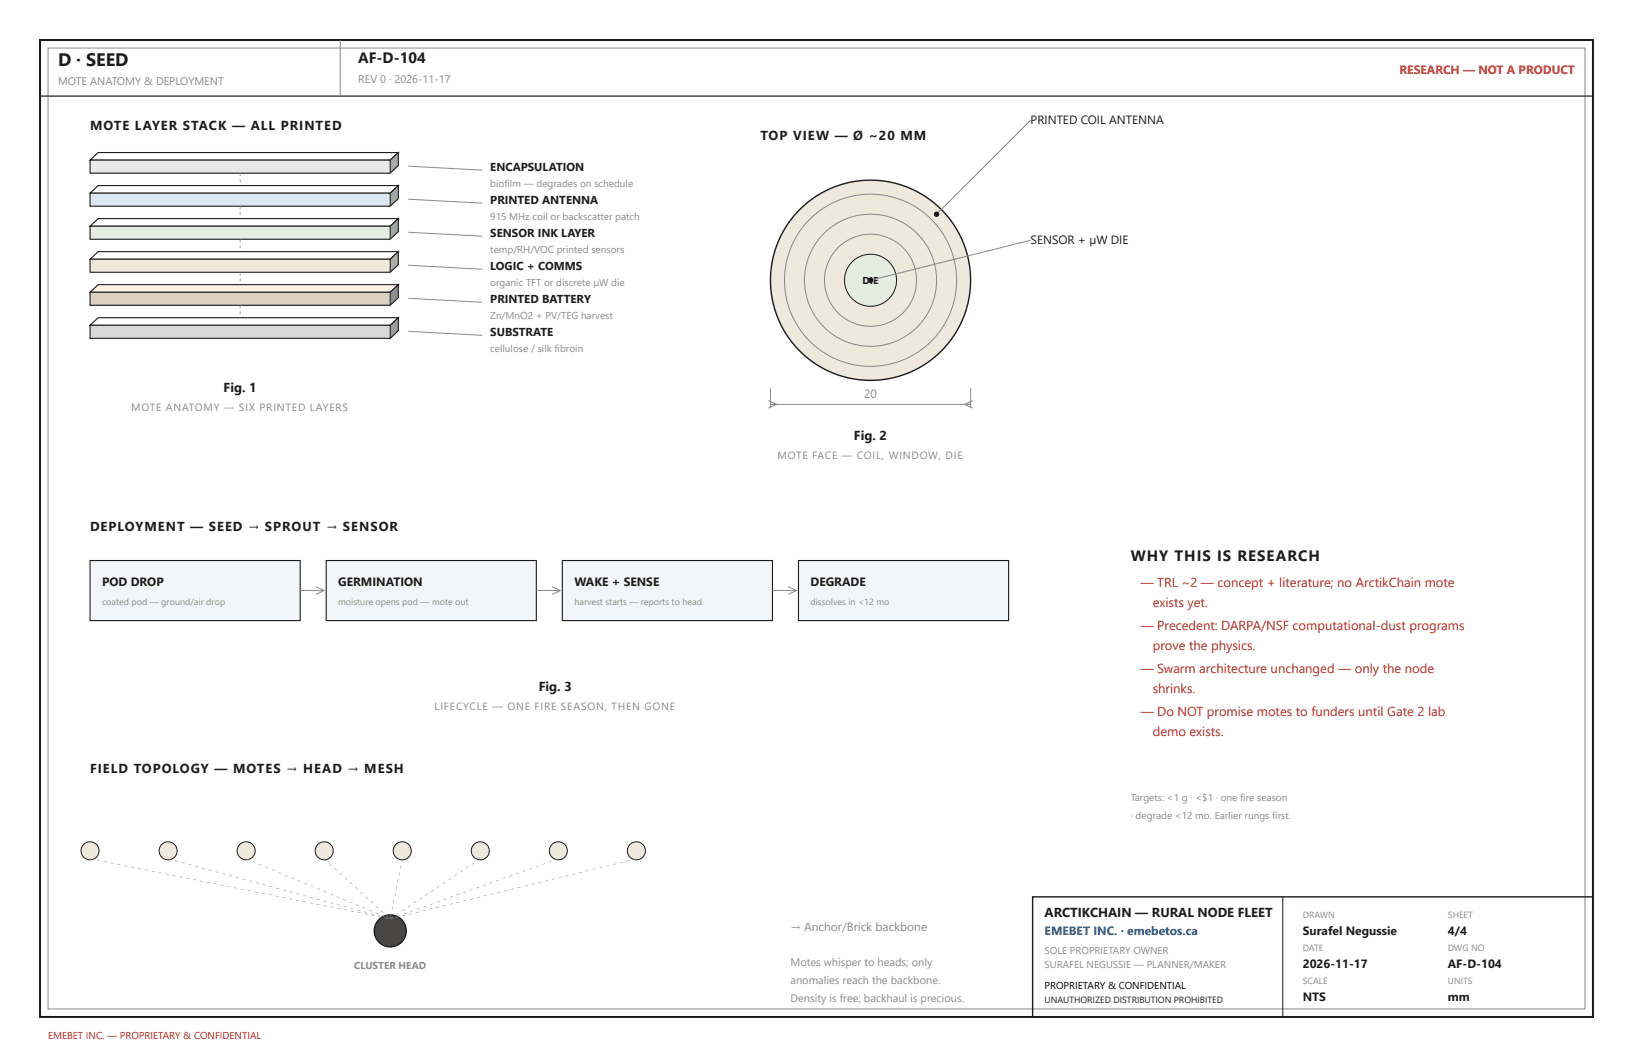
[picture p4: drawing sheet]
<svg xmlns="http://www.w3.org/2000/svg" width="432mm" height="279mm" viewBox="0 0 432 279" stroke-linecap="round" stroke-linejoin="round" font-family="sans-serif">
<path d="M10.6 10.6h410.6v258.2h-410.6z" fill="none" stroke="#1c1c1c" stroke-width=".53"/>
<path d="M12.7 12.7h406.4v254h-406.4zM90 10.6v14.8" fill="none" stroke="#8a8a8a" stroke-width=".26"/>
<path d="M10.6 10.6h410.6v14.8h-410.6z" fill="none" stroke="#1c1c1c" stroke-width=".32"/>
<path d="M23.8 42.3l2.2-2h79.3l-2.1 2z" fill="#fff"/>
<path d="M23.8 42.3l2.2-2h79.3l-2.1 2z" fill="none" stroke="#1c1c1c" stroke-width=".29"/>
<path d="M103.2 42.3l2.1-2v3.5l-2.1 2z" fill="#a7a7a7"/>
<path d="M103.2 42.3l2.1-2v3.5l-2.1 2z" fill="none" stroke="#1c1c1c" stroke-width=".29"/>
<path d="M23.8 42.3h79.4v3.5h-79.4z" fill="#e9e9e9"/>
<path d="M23.8 42.3h79.4v3.5h-79.4z" fill="none" stroke="#1c1c1c" stroke-width=".29"/>
<path d="M107.9 43.9l19.6 1.1" fill="none" stroke="#8a8a8a" stroke-width=".26"/>
<path d="M63.4 45.8h.2v.8h-.2zM63.4 47.4h.2v.8h-.2zM63.4 48.9h.2v.8h-.2zM63.4 50.5h.2v.6h-.2z" fill="#8a8a8a"/>
<path d="M23.8 51.1l2.2-2h79.3l-2.1 2z" fill="#fff"/>
<path d="M23.8 51.1l2.2-2h79.3l-2.1 2z" fill="none" stroke="#1c1c1c" stroke-width=".29"/>
<path d="M103.2 51.1l2.1-2v3.4l-2.1 2z" fill="#9da6af"/>
<path d="M103.2 51.1l2.1-2v3.4l-2.1 2z" fill="none" stroke="#1c1c1c" stroke-width=".29"/>
<path d="M23.8 51.1h79.4v3.4h-79.4z" fill="#dbe7f4"/>
<path d="M23.8 51.1h79.4v3.4h-79.4z" fill="none" stroke="#1c1c1c" stroke-width=".29"/>
<path d="M107.9 52.7l19.6 1" fill="none" stroke="#8a8a8a" stroke-width=".26"/>
<path d="M63.4 54.5h.2v.8h-.2zM63.4 56.1h.2v.8h-.2zM63.4 57.7h.2v.8h-.2zM63.4 59.3h.2v.5h-.2z" fill="#8a8a8a"/>
<path d="M23.8 59.8l2.2-2h79.3l-2.1 2z" fill="#fff"/>
<path d="M23.8 59.8l2.2-2h79.3l-2.1 2z" fill="none" stroke="#1c1c1c" stroke-width=".29"/>
<path d="M103.2 59.8l2.1-2v3.4l-2.1 2z" fill="#a4aaa1"/>
<path d="M103.2 59.8l2.1-2v3.4l-2.1 2z" fill="none" stroke="#1c1c1c" stroke-width=".29"/>
<path d="M23.8 59.8h79.4v3.4h-79.4z" fill="#e4ede0"/>
<path d="M23.8 59.8h79.4v3.4h-79.4z" fill="none" stroke="#1c1c1c" stroke-width=".29"/>
<path d="M107.9 61.4l19.6 1" fill="none" stroke="#8a8a8a" stroke-width=".26"/>
<path d="M63.4 63.2h.2v.8h-.2zM63.4 64.8h.2v.8h-.2zM63.4 66.4h.2v.8h-.2zM63.4 68h.2v.5h-.2z" fill="#8a8a8a"/>
<path d="M23.8 68.5l2.2-2h79.3l-2.1 2z" fill="#fffffe"/>
<path d="M23.8 68.5l2.2-2h79.3l-2.1 2z" fill="none" stroke="#1c1c1c" stroke-width=".29"/>
<path d="M103.2 68.5l2.1-2v3.5l-2.1 2z" fill="#aca79b"/>
<path d="M103.2 68.5l2.1-2v3.5l-2.1 2z" fill="none" stroke="#1c1c1c" stroke-width=".29"/>
<path d="M23.8 68.5h79.4v3.5h-79.4z" fill="#f0e8d8"/>
<path d="M23.8 68.5h79.4v3.5h-79.4z" fill="none" stroke="#1c1c1c" stroke-width=".29"/>
<path d="M107.9 70.1l19.6 1.1" fill="none" stroke="#8a8a8a" stroke-width=".26"/>
<path d="M63.4 72h.2v.8h-.2zM63.4 73.6h.2v.7h-.2zM63.4 75.1h.2v.8h-.2zM63.4 76.7h.2v.6h-.2z" fill="#8a8a8a"/>
<path d="M23.8 77.3l2.2-2.1h79.3l-2.1 2.1z" fill="#fff5e2"/>
<path d="M23.8 77.3l2.2-2.1h79.3l-2.1 2.1z" fill="none" stroke="#1c1c1c" stroke-width=".29"/>
<path d="M103.2 77.3l2.1-2.1v3.5l-2.1 2z" fill="#9e958a"/>
<path d="M103.2 77.3l2.1-2.1v3.5l-2.1 2z" fill="none" stroke="#1c1c1c" stroke-width=".29"/>
<path d="M23.8 77.3h79.4v3.4h-79.4z" fill="#dcd0c0"/>
<path d="M23.8 77.3h79.4v3.4h-79.4z" fill="none" stroke="#1c1c1c" stroke-width=".29"/>
<path d="M107.9 78.8l19.6 1.1" fill="none" stroke="#8a8a8a" stroke-width=".26"/>
<path d="M63.4 80.7h.2v.8h-.2zM63.4 82.3h.2v.8h-.2zM63.4 83.9h.2v.8h-.2zM63.4 85.5h.2v.5h-.2z" fill="#8a8a8a"/>
<path d="M23.8 86l2.2-2h79.3l-2.1 2z" fill="#fefefe"/>
<path d="M23.8 86l2.2-2h79.3l-2.1 2z" fill="none" stroke="#1c1c1c" stroke-width=".29"/>
<path d="M103.2 86l2.1-2v3.4l-2.1 2z" fill="#9b9b9b"/>
<path d="M103.2 86l2.1-2v3.4l-2.1 2z" fill="none" stroke="#1c1c1c" stroke-width=".29"/>
<path d="M23.8 86h79.4v3.4h-79.4z" fill="#d8d8d8"/>
<path d="M23.8 86h79.4v3.4h-79.4z" fill="none" stroke="#1c1c1c" stroke-width=".29"/>
<path d="M107.9 87.6l19.6 1" fill="none" stroke="#8a8a8a" stroke-width=".26"/>
<circle cx="230.2" cy="74.1" r="26.5" fill="#efe9dd"/>
<circle cx="230.2" cy="74.1" r="26.5" fill="none" stroke="#1c1c1c" stroke-width=".37"/>
<g fill="none" stroke="#8a8a8a" stroke-width=".26">
<circle cx="230.2" cy="74.1" r="12.2"/>
<circle cx="230.2" cy="74.1" r="17.5"/>
<circle cx="230.2" cy="74.1" r="22.8"/>
</g>
<circle cx="230.2" cy="74.1" r="6.9" fill="#e4ede0"/>
<circle cx="230.2" cy="74.1" r="6.9" fill="none" stroke="#1c1c1c" stroke-width=".26"/>
<path d="M272.5 31.7l-24.9 24.9" fill="none" stroke="#8a8a8a" stroke-width=".26"/>
<circle cx="247.6" cy="56.6" r=".58" fill="#1c1c1c"/>
<circle cx="247.6" cy="56.6" r=".58" fill="none" stroke="#1c1c1c" stroke-width=".26"/>
<path d="M272.5 63.5l-42.3 10.6" fill="none" stroke="#8a8a8a" stroke-width=".26"/>
<circle cx="230.2" cy="74.1" r=".58" fill="#1c1c1c"/>
<circle cx="230.2" cy="74.1" r=".58" fill="none" stroke="#1c1c1c" stroke-width=".26"/>
<path d="M203.2 105.9l2.1 1-2.1 1M203.7 102.7v5M203.7 106.9h52.9M256.6 102.7v5M257.2 105.9l-2.1 1 2.1 1" fill="none" stroke="#8a8a8a" stroke-width=".26"/>
<path d="M23.8 148.2h55.6v15.8h-55.6z" fill="#f2f5f9"/>
<path d="M23.8 148.2h55.6v15.8h-55.6z" fill="none" stroke="#1c1c1c" stroke-width=".29"/>
<path d="M79.4 156.1h6.3M83.6 155.1l2.1 1M85.7 156.1l-2.1 1" fill="none" stroke="#8a8a8a" stroke-width=".26"/>
<path d="M86.3 148.2h55.5v15.8h-55.5z" fill="#f2f5f9"/>
<path d="M86.3 148.2h55.5v15.8h-55.5z" fill="none" stroke="#1c1c1c" stroke-width=".29"/>
<path d="M141.8 156.1h6.4M146 155.1l2.2 1M148.2 156.1l-2.2 1" fill="none" stroke="#8a8a8a" stroke-width=".26"/>
<path d="M148.7 148.2h55.6v15.8h-55.6z" fill="#f2f5f9"/>
<path d="M148.7 148.2h55.6v15.8h-55.6z" fill="none" stroke="#1c1c1c" stroke-width=".29"/>
<path d="M204.3 156.1h6.3M208.5 155.1l2.1 1M210.6 156.1l-2.1 1" fill="none" stroke="#8a8a8a" stroke-width=".26"/>
<path d="M211.1 148.2h55.6v15.8h-55.6z" fill="#f2f5f9"/>
<path d="M211.1 148.2h55.6v15.8h-55.6z" fill="none" stroke="#1c1c1c" stroke-width=".29"/>
<circle cx="23.8" cy="224.9" r="2.38" fill="#efe9dd"/>
<circle cx="23.8" cy="224.9" r="2.38" fill="none" stroke="#1c1c1c" stroke-width=".26"/>
<circle cx="44.4" cy="224.9" r="2.38" fill="#efe9dd"/>
<circle cx="44.4" cy="224.9" r="2.38" fill="none" stroke="#1c1c1c" stroke-width=".26"/>
<circle cx="65.1" cy="224.9" r="2.38" fill="#efe9dd"/>
<circle cx="65.1" cy="224.9" r="2.38" fill="none" stroke="#1c1c1c" stroke-width=".26"/>
<circle cx="85.7" cy="224.9" r="2.38" fill="#efe9dd"/>
<circle cx="85.7" cy="224.9" r="2.38" fill="none" stroke="#1c1c1c" stroke-width=".26"/>
<circle cx="106.4" cy="224.9" r="2.38" fill="#efe9dd"/>
<circle cx="106.4" cy="224.9" r="2.38" fill="none" stroke="#1c1c1c" stroke-width=".26"/>
<circle cx="127" cy="224.9" r="2.38" fill="#efe9dd"/>
<circle cx="127" cy="224.9" r="2.38" fill="none" stroke="#1c1c1c" stroke-width=".26"/>
<circle cx="147.6" cy="224.9" r="2.38" fill="#efe9dd"/>
<circle cx="147.6" cy="224.9" r="2.38" fill="none" stroke="#1c1c1c" stroke-width=".26"/>
<circle cx="168.3" cy="224.9" r="2.38" fill="#efe9dd"/>
<circle cx="168.3" cy="224.9" r="2.38" fill="none" stroke="#1c1c1c" stroke-width=".26"/>
<circle cx="103.2" cy="246.1" r="4.2" fill="#3d4a42"/>
<circle cx="103.2" cy="246.1" r="4.2" fill="none" stroke="#1c1c1c" stroke-width=".34"/>
<g fill="#8a8a8a">
<path d="M23.8 226.9l.8 .3zM25.6 227.3l.8 .3zM27.5 227.7l.7 .3zM29.3 228l.7 .3zM31.1 228.4l.7 .3zM32.9 228.8l.8 .2zM34.7 229.1l.8 .3zM36.5 229.5l.8 .3zM38.4 229.9l.7 .2zM40.2 230.2l.7 .3zM42 230.6l.7 .3zM43.8 230.9l.8 .3zM45.6 231.3l.8 .3zM47.4 231.7l.8 .3zM49.3 232l.7 .3zM51.1 232.4l.7 .3zM52.9 232.8l.7 .2zM54.7 233.1l.8 .3zM56.5 233.5l.8 .3zM58.3 233.8l.8 .3zM60.1 234.2l.8 .3zM62 234.6l.7 .3zM63.8 234.9l.7 .3zM65.6 235.3l.7 .3zM67.4 235.7l.8 .3zM69.2 236l.8 .3zM71 236.4l.8 .3zM72.9 236.8l.7 .2zM74.7 237.1l.7 .3zM76.5 237.5l.7 .3zM78.3 237.8l.8 .3zM80.1 238.2l.8 .3zM81.9 238.6l.8 .3zM83.8 238.9l.7 .3zM85.6 239.3l.7 .3zM87.4 239.7l.7 .2zM89.2 240l.8 .3zM91 240.4l.8 .3zM92.8 240.8l.8 .2zM94.7 241.1l.7 .3zM96.5 241.5l.7 .3zM98.3 241.8l.7 .3zM100.1 242.2l.8 .3zM101.9 242.6l.8 .3z"/>
<path d="M44.5 226.9l.7 .4zM46.3 227.4l.7 .4zM48 227.9l.8 .3zM49.8 228.4l.8 .3zM51.6 228.9l.8 .3zM53.4 229.4l.7 .3zM55.2 229.8l.7 .4zM57 230.3l.7 .4zM58.8 230.8l.7 .3zM60.6 231.3l.7 .3zM62.3 231.8l.8 .3zM64.1 232.3l.8 .3zM65.9 232.7l.8 .4zM67.7 233.2l.7 .4zM69.5 233.7l.7 .3zM71.3 234.2l.7 .3zM73.1 234.7l.7 .3zM74.9 235.2l.7 .3zM76.7 235.6l.7 .4zM78.4 236.1l.8 .4zM80.2 236.6l.8 .3zM82 237.1l.7 .3zM83.8 237.6l.7 .3zM85.6 238.1l.7 .3zM87.4 238.5l.7 .4zM89.2 239l.7 .4zM91 239.5l.7 .3zM92.7 240l.8 .3zM94.5 240.5l.8 .3zM96.3 241l.7 .3zM98.1 241.4l.7 .4zM99.9 241.9l.7 .4zM101.7 242.4l.7 .3z"/>
<path d="M65.1 227l.7 .4zM66.8 227.7l.7 .4zM68.5 228.4l.7 .4zM70.2 229.1l.7 .4zM72 229.8l.6 .4zM73.7 230.5l.6 .4zM75.4 231.2l.7 .5zM77.1 231.9l.7 .5zM78.8 232.7l.7 .4zM80.5 233.4l.7 .4zM82.2 234.1l.7 .4zM83.9 234.8l.7 .4zM85.6 235.5l.7 .4zM87.3 236.2l.7 .4zM89 236.9l.7 .5zM90.8 237.6l.6 .5zM92.5 238.3l.6 .5zM94.2 239.1l.7 .4zM95.9 239.8l.7 .4zM97.6 240.5l.7 .4zM99.3 241.2l.7 .4zM101 241.9l.7 .4zM102.7 242.6l.5 .3z"/>
<path d="M85.8 227l.5 .6zM87.1 228.2l.5 .6zM88.5 229.5l.5 .6zM89.9 230.7l.5 .6zM91.3 231.9l.4 .7zM92.6 233.2l.5 .6zM94 234.4l.5 .7zM95.4 235.7l.5 .6zM96.7 236.9l.5 .7zM98.1 238.2l.5 .6zM99.5 239.4l.5 .7zM100.8 240.7l.5 .6zM102.2 241.9l.5 .6z"/>
<path d="M106.3 227v.8zM105.9 228.8v.8zM105.6 230.6l-.1 .8zM105.2 232.4v.9zM104.8 234.3v.8zM104.5 236.1v.8zM104.1 237.9v.8zM103.8 239.7l-.1 .8zM103.4 241.5v.8z"/>
<path d="M126.3 227.4l.7-.3zM124.8 228.4l.7-.3zM123.2 229.5l.8-.4zM121.7 230.5l.7-.4zM120.1 231.5l.8-.3zM118.6 232.5l.7-.3zM117.1 233.6l.7-.4zM115.5 234.6l.7-.3zM114 235.6l.7-.3zM112.4 236.6l.8-.3zM110.9 237.7l.7-.4zM109.4 238.7l.7-.3zM107.8 239.7l.7-.3zM106.3 240.8l.7-.4zM104.7 241.8l.8-.3zM103.2 242.8l.7-.3z"/>
<path d="M146.9 227.2l.8-.1zM145.1 227.8l.8-.1zM143.4 228.5l.8-.2zM141.6 229.1l.8-.2zM139.9 229.7l.8-.1zM138.1 230.3l.8-.1zM136.4 231l.8-.2zM134.7 231.6l.8-.2zM132.9 232.2l.8-.1zM131.2 232.8l.8-.1zM129.4 233.4l.8-.1zM127.7 234.1l.8-.2zM125.9 234.7l.8-.2zM124.2 235.3l.8-.1zM122.4 235.9l.8-.1zM120.7 236.6l.8-.2zM119 237.2l.8-.2zM117.2 237.8l.8-.1zM115.5 238.4l.8-.1zM113.7 239.1l.8-.2zM112 239.7l.8-.2zM110.2 240.3l.8-.1zM108.5 240.9l.8-.1zM106.8 241.5l.7-.1zM105 242.2l.8-.2zM103.3 242.8l.8-.2z"/>
<path d="M167.5 227.1h.8zM165.7 227.6l.8-.1zM163.9 228h.8zM162.1 228.5l.8-.1zM160.3 228.9l.8-.1zM158.5 229.3h.8zM156.7 229.8l.8-.1zM154.9 230.2l.8-.1zM153.1 230.6h.8zM151.3 231.1l.8-.1zM149.5 231.5h.8zM147.7 232l.8-.1zM145.9 232.4l.8-.1zM144.1 232.8h.8zM142.3 233.3l.8-.1zM140.5 233.7h.8zM138.7 234.2l.8-.1zM136.9 234.6l.8-.1zM135.1 235h.8zM133.3 235.5l.8-.1zM131.5 235.9h.8zM129.7 236.4l.8-.1zM127.9 236.8l.8-.1zM126.1 237.2h.8zM124.3 237.7l.8-.1zM122.5 238.1l.8-.1zM120.7 238.5h.8zM118.9 239l.8-.1zM117.1 239.4h.8zM115.3 239.9l.8-.1zM113.5 240.3l.8-.1zM111.7 240.7h.8zM109.9 241.2l.8-.1zM108.1 241.6h.8zM106.3 242.1l.8-.1zM104.5 242.5l.8-.1zM103.2 242.8l.3 .1z"/>
</g>
<path d="M273 237.1h148.2v31.7h-148.2z" fill="none" stroke="#1c1c1c" stroke-width=".37"/>
<path d="M339.2 237.1v31.7" fill="none" stroke="#1c1c1c" stroke-width=".26"/>
<text font-size="4.8" fill="#1c1c1c" x="15.3" y="17.5">D · SEED</text>
<g font-size="4" fill="#1c1c1c">
<text x="94.7" y="16.7">AF-D-104</text>
<text x="299" y="148.2">WHY THIS IS RESEARCH</text>
</g>
<g font-size="3.4" fill="#1c1c1c">
<text x="23.8" y="34.4">MOTE LAYER STACK — ALL PRINTED</text>
<text x="201.1" y="37">TOP VIEW — Ø ~20 MM</text>
<text x="59.1" y="103.7">Fig. 1</text>
<text x="225.8" y="116.4">Fig. 2</text>
<text x="23.8" y="140.2">DEPLOYMENT — SEED → SPROUT → SENSOR</text>
<text x="142.5" y="182.6">Fig. 3</text>
<text x="23.8" y="204.3">FIELD TOPOLOGY — MOTES → HEAD → MESH</text>
<text x="276.2" y="242.4">ARCTIKCHAIN — RURAL NODE FLEET</text>
</g>
<g font-size="3.4" fill="#b3261e">
<text x="301.6" y="155">— TRL ~2 — concept + literature; no ArctikChain mote</text>
<text x="304.8" y="160.3">exists yet.</text>
<text x="301.6" y="166.4">— Precedent: DARPA/NSF computational-dust programs</text>
<text x="304.8" y="171.7">prove the physics.</text>
<text x="301.6" y="177.8">— Swarm architecture unchanged — only the node</text>
<text x="304.8" y="183.1">shrinks.</text>
<text x="301.6" y="189.2">— Do NOT promise motes to funders until Gate 2 lab</text>
<text x="304.8" y="194.5">demo exists.</text>
</g>
<text font-size="3.2" fill="#b3261e" x="370" y="19.6">RESEARCH — NOT A PRODUCT</text>
<g font-size="3.2" fill="#1c1c1c">
<text x="272.5" y="32.8">PRINTED COIL ANTENNA</text>
<text x="272.5" y="64.6">SENSOR + µW DIE</text>
<text x="27" y="154.8">POD DROP</text>
<text x="89.4" y="154.8">GERMINATION</text>
<text x="151.9" y="154.8">WAKE + SENSE</text>
<text x="214.3" y="154.8">DEGRADE</text>
<text x="344.5" y="247.1">Surafel Negussie</text>
<text x="382.9" y="247.1">4/4</text>
<text x="344.5" y="255.9">2026-11-17</text>
<text x="382.9" y="255.9">AF-D-104</text>
<text x="344.5" y="264.6">NTS</text>
<text x="382.9" y="264.6">mm</text>
</g>
<g font-size="3.2" fill="#8a8a8a">
<text x="228.5" y="105.3">20</text>
<text x="209" y="246.1">→ Anchor/Brick backbone</text>
</g>
<text font-size="3.2" fill="#1a4f8a" x="276.2" y="247.1">EMEBET INC. · emebetos.ca</text>
<g font-size="3" fill="#1c1c1c">
<text x="129.6" y="45.2">ENCAPSULATION</text>
<text x="129.6" y="54">PRINTED ANTENNA</text>
<text x="129.6" y="62.7">SENSOR INK LAYER</text>
<text x="129.6" y="71.4">LOGIC + COMMS</text>
<text x="129.6" y="80.2">PRINTED BATTERY</text>
<text x="129.6" y="88.9">SUBSTRATE</text>
</g>
<g font-size="2.9" fill="#8a8a8a">
<text x="15.3" y="22.5">MOTE ANATOMY &amp; DEPLOYMENT</text>
<text x="94.7" y="22">REV 0 · 2026-11-17</text>
<text x="209" y="255.3">Motes whisper to heads; only</text>
<text x="209" y="260.1">anomalies reach the backbone.</text>
<text x="209" y="264.8">Density is free; backhaul is precious.</text>
</g>
<g font-size="2.8" fill="#8a8a8a">
<text x="34.7" y="108.7">MOTE ANATOMY — SIX PRINTED LAYERS</text>
<text x="205.6" y="121.4">MOTE FACE — COIL, WINDOW, DIE</text>
<text x="114.9" y="187.6">LIFECYCLE — ONE FIRE SEASON, THEN GONE</text>
</g>
<g font-size="2.6" fill="#8a8a8a">
<text x="129.6" y="49.5">biofilm — degrades on schedule</text>
<text x="129.6" y="58.2">915 MHz coil or backscatter patch</text>
<text x="129.6" y="66.9">temp/RH/VOC printed sensors</text>
<text x="129.6" y="75.7">organic TFT or discrete µW die</text>
<text x="129.6" y="84.4">Zn/MnO2 + PV/TEG harvest</text>
<text x="129.6" y="93.1">cellulose / silk fibroin</text>
<text x="299" y="211.7">Targets: &lt;1 g · &lt;$1 · one fire season</text>
<text x="299" y="216.4">· degrade &lt;12 mo. Earlier rungs first.</text>
<text x="93.7" y="256.1">CLUSTER HEAD</text>
<text x="276.2" y="252.1">SOLE PROPRIETARY OWNER</text>
<text x="276.2" y="255.9">SURAFEL NEGUSSIE — PLANNER/MAKER</text>
</g>
<text font-size="2.6" fill="#1c1c1c" x="228.1" y="75.1">DIE</text>
<text font-size="2.6" x="276.2" y="261.4">PROPRIETARY &amp; CONFIDENTIAL</text>
<text font-size="2.6" fill="#b3261e" x="12.7" y="274.6">EMEBET INC. — PROPRIETARY &amp; CONFIDENTIAL</text>
<g font-size="2.4" fill="#8a8a8a">
<text x="27" y="159.8">coated pod — ground/air drop</text>
<text x="89.4" y="159.8">moisture opens pod — mote out</text>
<text x="151.9" y="159.8">harvest starts — reports to head</text>
<text x="214.3" y="159.8">dissolves in &lt;12 mo</text>
<text x="344.5" y="242.6">DRAWN</text>
<text x="382.9" y="242.6">SHEET</text>
<text x="344.5" y="251.4">DATE</text>
<text x="382.9" y="251.4">DWG NO</text>
<text x="344.5" y="260.1">SCALE</text>
<text x="382.9" y="260.1">UNITS</text>
</g>
<text font-size="2.4" fill="#1c1c1c" x="276.2" y="265.1">UNAUTHORIZED DISTRIBUTION PROHIBITED</text>
</svg>
